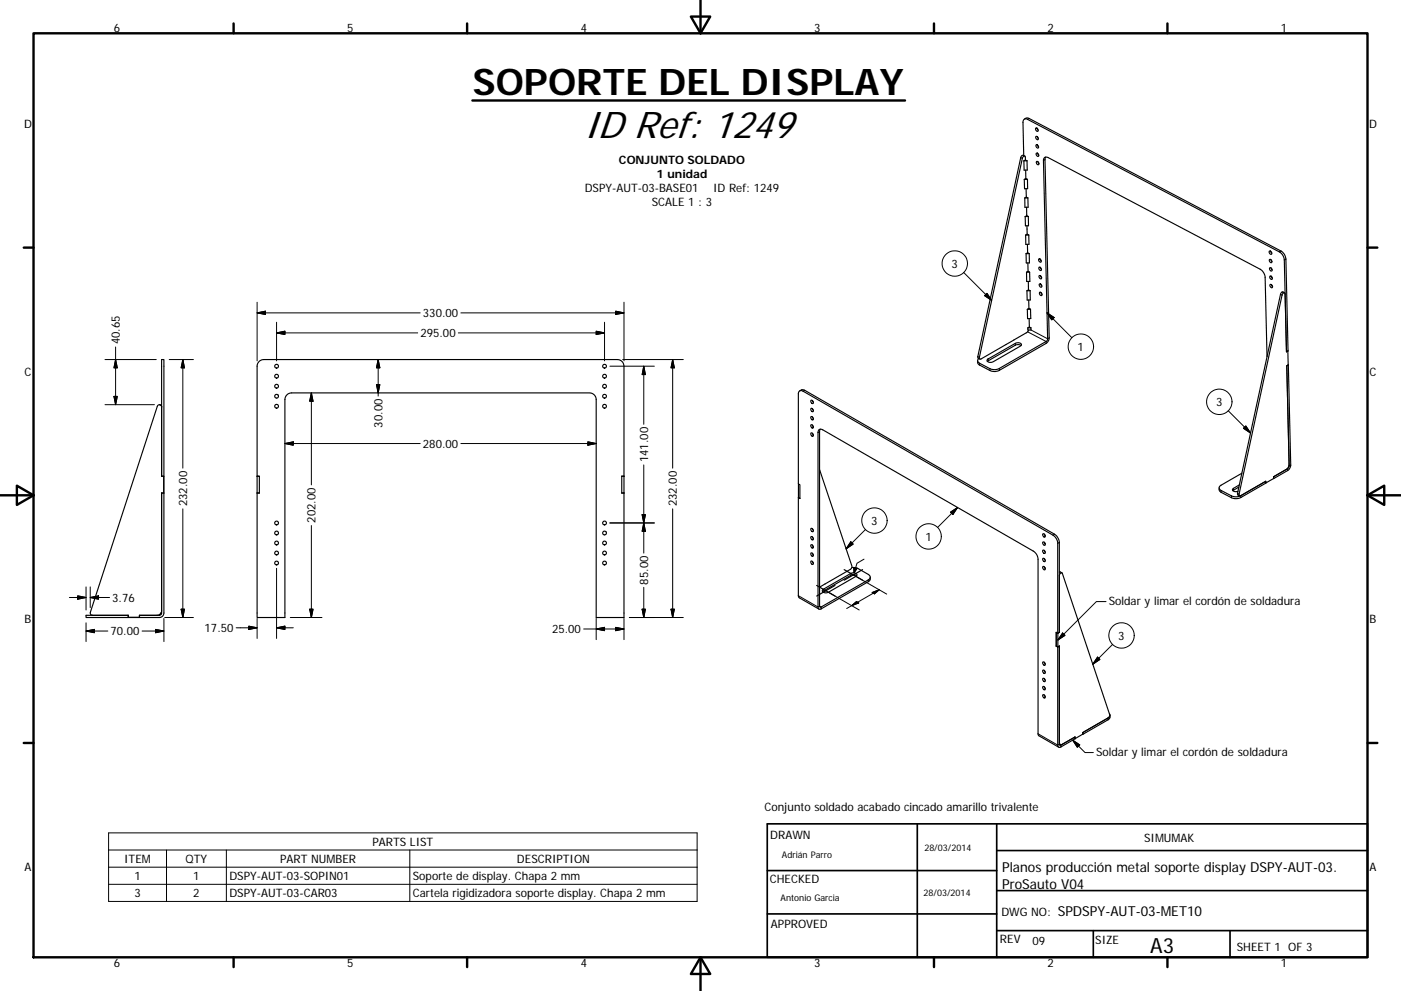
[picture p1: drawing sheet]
<svg xmlns="http://www.w3.org/2000/svg" width="594mm" height="420mm" viewBox="0 0 594 420" stroke-linecap="round" stroke-linejoin="round" font-family="sans-serif">
<g fill="none" stroke="#000" stroke-width=".48">
<path d="M434.4 50.5l.9-.5 1.1 .2 106.8 56.2a4.2 4.2 0 0 1 2.1 3.4l.9 39-.7 .3M439.2 54.4a.77 .77 0 0 1 .9 .4 .77 .77 0 0 1-.2 .9l-.7-.6zM439.3 57.9a.77 .77 0 0 1 .9 .4 .77 .77 0 0 1-.3 1 1.07 1.07 0 0 1-.6-1.4zM439.8 54.4l.4 .8M439.9 57.9l.4 .9M434.1 66l-.3-14.1a1.24 1.24 0 0 1 .5-1.3 1.24 1.24 0 0 1 1.4 0l106.8 56.2a4.3 4.3 0 0 1 2.1 3.4l.9 39M434.6 66.2l-1-.4-.8 1-18.2 84.4 .1 .6 .8 .5M434.8 67.8l.7 .4M434.8 67.8l-.6 .4M434.8 67.8v-1.1a.69 .69 0 0 0-.9-.5 .69 .69 0 0 0-.4 1l-18.1 84.9 .6 .1 19.2-11.1 1-1.2M434.9 72.1l.1 3.6M435 75.7l.7 .4"/>
<path d="M435 75.7l-.7 .4M435.1 80l.1 3.6M435.5 68.2h-1.3M435.5 68.2l.1 3.9h-1.3l-.1-3.9M435.7 76.1l.1 3.9h-1.4l-.1-3.9M435.7 76.1h-1.4M439.4 61.4a.78 .78 0 0 1 .8 .5 .78 .78 0 0 1-.2 .9 1.03 1.03 0 0 1-.6-1.4zM439.4 65a.76 .76 0 0 1 .9 .4 .76 .76 0 0 1-.2 .9l-.6-.5zM439.5 68.5a.76 .76 0 0 1 .9 .4 .76 .76 0 0 1-.2 1 1.04 1.04 0 0 1-.7-1.4zM439.9 61.5l.5 .8M440 65l.5 .8M440.1 68.6l.5 .8"/>
<path d="M443.4 66.6l-.3 1.1 1.7 76.2-1.2 1.7-19.8 11.4a4.4 4.4 0 0 1-4 .1l-4.7-2.5-.5-.6v-1M435.2 83.6l.7 .3M435.2 83.6l-.7 .3M435.3 87.9l.1 3.5M435.4 91.4l.6 .4M435.4 91.4l-.7 .4M435.5 95.7l.1 3.6M435.6 99.3l.6 .4M435.6 99.3l-.7 .4M435.9 83.9l.1 4h-1.4l-.1-4M435.9 83.9h-1.4M436 91.8h-1.3"/>
<path d="M436 91.8l.1 3.9h-1.3l-.1-3.9M436.2 99.7h-1.3M436.2 99.7l.1 3.9h-1.3l-.1-3.9M435.7 103.6l.1 3.6M435.8 107.2l.6 .3M435.8 107.2l-.7 .3M435.9 111.5v3.5M435.9 115l.7 .4M435.9 115l-.6 .4M436 119.3l.1 3.6M436.4 107.5h-1.3M436.4 107.5l.1 4h-1.3l-.1-4"/>
<path d="M436.6 115.4l.1 3.9h-1.4v-3.9M436.6 115.4h-1.3M440.5 109.8a.78 .78 0 0 1 .9 .4 .78 .78 0 0 1-.2 1 1.06 1.06 0 0 1-.7-1.4zM440.6 113.3a.77 .77 0 0 1 .9 .5 .77 .77 0 0 1-.2 .9 .99 .99 0 0 1-.7-1.4zM440.7 116.9a.76 .76 0 0 1 .8 .4 .76 .76 0 0 1-.2 .9 1.01 1.01 0 0 1-.6-1.3zM441.1 109.9l.4 .8M441.1 113.4l.5 .8M441.2 116.9l.5 .8M538.2 106.5a.77 .77 0 0 1 .9 .4 .77 .77 0 0 1-.2 .9l-.6-.5zM538.3 110a.77 .77 0 0 1 .9 .5 .77 .77 0 0 1-.2 .9 1.04 1.04 0 0 1-.7-1.4zM538.4 113.6a.71 .71 0 0 1 .9 .4 .71 .71 0 0 1-.4 .9l-.5-.5zM538.5 117.1a.77 .77 0 0 1 .9 .4 .77 .77 0 0 1-.2 1 1.01 1.01 0 0 1-.7-1.4z"/>
<path d="M538.8 106.5l.5 .8M538.9 110.1l.5 .8M539 113.6l.4 .8M539.1 117.2l.4 .8M436.1 122.9l.7 .4M436.1 122.9l-.6 .4M436.2 127.2l.1 3.6M436.3 130.8l-.7 .3M436.3 130.8l.7 .3M436.4 135.1l.1 3.5M436.5 138.6l.6 .4M436.5 138.6l-.7 .4"/>
<path d="M436.8 123.3l.1 3.9h-1.3l-.1-3.9M436.8 123.3h-1.3M437 131.1l.1 4h-1.4l-.1-4M437 131.1h-1.4M437.1 139l.1 .9h-1.3l-.1-.9M437.1 139h-1.3M440.7 120.4a.77 .77 0 0 1 .9 .4 .77 .77 0 0 1-.2 1 1.05 1.05 0 0 1-.7-1.4zM440.8 124a.78 .78 0 0 1 .9 .4 .78 .78 0 0 1-.2 .9 1 1 0 0 1-.7-1.3zM441.3 120.5l.5 .8M441.4 124l.4 .8M538.6 120.7a.78 .78 0 0 1 .9 .4 .78 .78 0 0 1-.3 .9 1.07 1.07 0 0 1-.6-1.3zM539.1 120.7l.5 .8"/>
<path d="M543.7 123.8l-.1 .1M544 123.8h.1M544 123.8l-.7 .3-.3 .7-18.2 84.3v.7l.8 .4M544 123.8l.7 .4M544.9 124.6a.69 .69 0 0 0-.9-.4 .69 .69 0 0 0-.4 .9l-18.1 85 .6 .1 10.7-6.2-.1 .7M110 153.1l1.9-.7h149.9a2.83 2.83 0 0 1 2.8 2.9v106.5h-11.8v-92.4a2.83 2.83 0 0 0-2.8-2.8h-126.4a2.83 2.83 0 0 0-2.8 2.8v92.4h-11.8v-106.5l.2-1zM418.8 152.4l11.7-6.8a1.52 1.52 0 0 1 2.6 .8l-12.2 7.1a1.44 1.44 0 0 1-2.3-.9zM433 146.5a2.26 2.26 0 0 0-2.5-.1l-11.8 6.8M537.3 151.2l-.8-33.6a4.4 4.4 0 0 0-2.1-3.4l-90-47.4a1.25 1.25 0 0 0-1.4-.1 1.25 1.25 0 0 0-.5 1.4l1.7 76-.4 .6-20.1 11.5a4.5 4.5 0 0 1-3.9 .1l-4.4-2.3a1.11 1.11 0 0 1-.8-.9 1.11 1.11 0 0 1 .4-1.1M546.1 148.8h.1M546.1 148.8l-.6 .4M546.1 148.8l.1 5.9"/>
<path d="M546.2 154.7h.1M546.3 154.7l-.7 .4 1.1 42.4-.5 1.1-6.1 3.5-.1 .8M546.3 154.7l1 42.5-.2 1-1.1 1.3-19.8 11.4a4.6 4.6 0 0 1-4 .1l-4.9-2.7-.3-1.5M67.6 171.6l.5 .2M68.3 171.9l.2 .5M68.5 172.5a.93 .93 0 0 0-.8-.9 .93 .93 0 0 0-1 .7l-28.4 87.3 .2 1 .7 .3M339.1 165.7l.9-.5 1.2 .3 106 61a4.6 4.6 0 0 1 2 3.5v38.1M343.9 169.7a.78 .78 0 0 1 .9 .5 .78 .78 0 0 1-.3 .9 1.05 1.05 0 0 1-.6-1.4zM343.9 176.7a.78 .78 0 0 1 .9 .4 .78 .78 0 0 1-.3 .9 1.05 1.05 0 0 1-.6-1.3zM343.9 173.2a.78 .78 0 0 1 .9 .4 .78 .78 0 0 1-.3 1 1.04 1.04 0 0 1-.6-1.4zM344.5 169.8l.4 .8M344.5 176.7l.4 .8"/>
<path d="M344.5 173.3l.4 .8M343.9 183.6a.78 .78 0 0 1 .9 .4 .78 .78 0 0 1-.3 1 1.05 1.05 0 0 1-.6-1.4zM343.9 180.1a.79 .79 0 0 1 .9 .5 .79 .79 0 0 1-.3 .9 1.07 1.07 0 0 1-.6-1.4zM344.5 183.7l.4 .7M344.5 180.2l.4 .8M347.5 199.1l13.8 41.1-.7 1.2-10.7 6.2M347.8 181.9l-.3 1.1v74.2l.7 .2 20-11.5a1.23 1.23 0 0 0 .8-1.2 1.23 1.23 0 0 0-.8-1.2l-4.7-2.6-2.3-.3M546.6 196.8a2.7 2.7 0 0 1-1.3 2.3l-5.2 3v.8M68.5 209.1h1M68.5 201.9h1v7.2M68.5 209v50.9M69.5 201.9v-49.5h-1v49.5h.9v7.1h-.9"/>
<path d="M69.5 209.1v50.8a1.92 1.92 0 0 1-1.9 1.9h-31.1v-.9h2.7M109 201.9h1v7.2l-1-.1M109 201.9h1M263.6 201.9h1M264.6 201.9h-1v7.1h1M338.5 211l.7 .4v-5.9l-.7-.4v-38.1a1.22 1.22 0 0 1 .6-1.3 1.22 1.22 0 0 1 1.4 .1l106 61.1a4.4 4.4 0 0 1 2 3.5v85.5a.82 .82 0 0 0 .4 .9 .82 .82 0 0 0 .9-.1l6-3.5 .1-.7-6.2 3.5-.5-.3v-41.8M338.5 211l.1 41.9 .3 .5 8.4 4.8M338.6 205.2v5.7l.6 .4M338.6 210.9l-.1 .1M525.3 206.5l-2.5 1.5M525.5 205.6l-2.5 1.5a.75 .75 0 0 0-.3 .9 .75 .75 0 0 0 .9 .4l1.3-.1M526.6 200.6l-8.8 5.1a1.16 1.16 0 0 0-.8 1.1 1.16 1.16 0 0 0 .8 1.1l4.4 2.3a4.6 4.6 0 0 0 3.8 0"/>
<path d="M536.7 204.9v-.8l-10.5 6M343.9 234.5a.78 .78 0 0 1 .9 .4 .78 .78 0 0 1-.3 1 1.05 1.05 0 0 1-.6-1.4zM343.9 224.1a.78 .78 0 0 1 .9 .4 .78 .78 0 0 1-.3 .9 1.05 1.05 0 0 1-.6-1.3zM343.9 231a.78 .78 0 0 1 .9 .4 .78 .78 0 0 1-.3 1 1.02 1.02 0 0 1-.6-1.4zM343.9 227.5a.77 .77 0 0 1 .9 .5 .77 .77 0 0 1-.3 .9 1.05 1.05 0 0 1-.6-1.4zM343.9 237.9a.78 .78 0 0 1 .9 .5 .78 .78 0 0 1-.3 .9 1.04 1.04 0 0 1-.6-1.4zM344.5 234.5l.4 .8M344.5 224.1l.4 .8M344.5 231.1l.4 .7M344.5 227.6l.4 .8M344.5 238l.4 .8M442.2 236.8a.77 .77 0 0 1 .9 .4 .77 .77 0 0 1-.2 .9 1.05 1.05 0 0 1-.7-1.3z"/>
<path d="M442.2 229.8a.77 .77 0 0 1 .9 .4 .77 .77 0 0 1-.2 1 1.05 1.05 0 0 1-.7-1.4zM442.2 226.4a.77 .77 0 0 1 .9 .4 .77 .77 0 0 1-.2 .9 1.05 1.05 0 0 1-.7-1.3zM442.2 233.3a.77 .77 0 0 1 .9 .4 .77 .77 0 0 1-.2 1 1.02 1.02 0 0 1-.7-1.4zM442.8 236.8l.4 .8M442.8 229.9l.4 .8M442.8 226.4l.4 .8M442.8 233.4l.4 .7M68.3 259.9h.2M68.4 259.5l-.8 1.1M68.5 259a1.88 1.88 0 0 1-1.9 1.9M68.5 259.9l-.2 .7-.7 .3h-8.5l.1 .9M348.9 250l11.9-6.9a1.53 1.53 0 0 1 2.5 .9l-12 7.1a1.52 1.52 0 0 1-2.6-.9z"/>
<path d="M349.9 247.6l-2.4 1.3M363.3 244.1l-1-.4-1.3 .1-12.2 7.1M369 244.7v1l-.5 .7-20.3 11.7a.81 .81 0 0 1-1 .1 .81 .81 0 0 1-.3-.8v-74a1.21 1.21 0 0 1 .6-1.3 1.21 1.21 0 0 1 1.4 .1l89.3 51.5a4.2 4.2 0 0 1 2 3.4v74.3l.4 .6 8.3 4.8M442.2 240.2a.77 .77 0 0 1 .9 .4 .77 .77 0 0 1-.2 1 1.04 1.04 0 0 1-.7-1.4zM442.8 240.3l.4 .8M449.2 242.5l1.1 .4M449.2 244.1a.86 .86 0 0 1 .3-.9 .86 .86 0 0 1 1-.1l20.1 60.1-.5 1-10.9 6.4v.6l-3.3 2M39.2 260.9h15.2M54.3 260.9v.9M54.4 260.9v.8h4.7M447.9 273.9l.7 .4 .6-.4M447.9 273.9v.1"/>
<path d="M448.5 268.5l-.6-.4v5.9M448.6 268.5h.1M449.1 273.9l.1 .1M449.1 268.1h.1M449.2 268.1l-.7 .4M449.2 274l-.7 .3-.6-.3M442.2 291.1a.77 .77 0 0 1 .9 .4 .77 .77 0 0 1-.2 1 1.05 1.05 0 0 1-.7-1.4zM442.2 284.2a.77 .77 0 0 1 .9 .4 .77 .77 0 0 1-.2 .9 1.05 1.05 0 0 1-.7-1.3zM442.2 287.6a.77 .77 0 0 1 .9 .5 .77 .77 0 0 1-.2 .9 1.05 1.05 0 0 1-.7-1.4zM442.2 280.7a.78 .78 0 0 1 .9 .4 .78 .78 0 0 1-.2 1 1.07 1.07 0 0 1-.7-1.4zM442.2 294.6a.77 .77 0 0 1 .9 .4 .77 .77 0 0 1-.2 1 1.05 1.05 0 0 1-.7-1.4zM442.8 291.2l.4 .7"/>
<path d="M442.8 284.2l.4 .8M442.8 287.7l.4 .8M442.8 280.8l.4 .7M442.8 294.6l.4 .8M449.2 314.8a.8 .8 0 0 0 .4 .8 .8 .8 0 0 0 .9-.1M449.2 315.4l.4 .2M455.8 313.1l.1 .1M469.9 304.4l-10.7 6.1v.8M470.4 302.6l.3 .7-.7 1M470.7 303.3l-.1 1-.5 .7-10.9 6.3"/>
<circle cx="117.3" cy="159.5" r=".8"/>
<circle cx="117.3" cy="155.3" r=".8"/>
<circle cx="256.3" cy="159.5" r=".8"/>
<circle cx="256.3" cy="155.3" r=".8"/>
<circle cx="117.3" cy="163.7" r=".8"/>
<circle cx="117.3" cy="168" r=".8"/>
<circle cx="117.3" cy="172.2" r=".8"/>
<circle cx="256.3" cy="172.2" r=".8"/>
<circle cx="256.3" cy="163.7" r=".8"/>
<circle cx="256.3" cy="168" r=".8"/>
<circle cx="117.3" cy="221.7" r=".81"/>
<circle cx="117.3" cy="230.2" r=".8"/>
<circle cx="117.3" cy="226" r=".8"/>
<circle cx="117.3" cy="238.7" r=".8"/>
<circle cx="117.3" cy="234.5" r=".8"/>
<circle cx="256.3" cy="221.7" r=".81"/>
<circle cx="256.3" cy="230.2" r=".8"/>
<circle cx="256.3" cy="238.7" r=".8"/>
<circle cx="256.3" cy="234.5" r=".8"/>
<circle cx="256.3" cy="226" r=".8"/>
</g>
<g fill="none" stroke="#000" stroke-width=".42">
<path d="M436.4 50.2l-.7 .4M432.8 66.8l.7 .4M443.1 67.7l-.6 .4M408.7 115.5l11.8 11.9M543.2 106.4l-.7 .4M545.3 109.8l-.7 .4M109 132.7l3.6-.8v1.4zM109 132.7h69.2M109 128.1v24.9M117.3 136.6v16.4M195.4 132.7h69.2M256.3 136.6v16.4"/>
<path d="M261.1 131.9l3.5 .8-3.5 .6zM264.6 128.1v24.9M417.5 125.3l1-.9 2 3zM437.2 139.9l7 3.7 .7-.3M444 132.6l10.5 10.6M444 132.6l3 2-1 1zM543 124.8l.6 .3M44.5 152.4h21.8M49 152.4l.7 3.6h-1.4zM49 147.1v24.5M71.7 152.4h10.3M77.5 152.4l.7 3.6h-1.4z"/>
<path d="M77.5 152.4v46.1M117.3 141.1l3.5-.7v1.4zM117.3 141.1h59.8M160.4 152.4l.7 3.6h-1.5zM160.4 152.4v15.5M194.3 141.1h62M252.8 140.4l3.5 .7-3.5 .7zM258.6 155.3h18.9M264 152.4h25.7M273 155.3v24.6M273 155.3l.7 3.5h-1.4zM285.2 152.4l.8 3.6h-1.5z"/>
<path d="M285.2 152.4v46.1M414.6 151.2l.7 .4M415.4 154v.8M418.9 152.2l.1 .8M419.8 156.3v.8M423.7 156.2l.1 .8M430.5 145.6v.8M435.7 140.7l7.9 4.1v.8M44.5 171.6h21M48.3 168.1h1.4l-.7 3.5zM132 166.6v39M132 166.6l.8 3.5h-1.5z"/>
<path d="M159.6 163h1.5l-.7 3.6zM341.2 165.5l-.7 .3M520.8 174.2l9.5 9.4M120.8 188l3.6-.7v1.5zM120.8 188h57.4M249.3 187.3l3.5 .7-3.5 .8zM252.8 188h-57.4M273 197.1v37.4M347.5 183l-.6 .4M528.3 180.6l2 3-3-2zM545.9 198.6l.1 .9M547.3 197.2l-.8 .3"/>
<path d="M77.5 215.7v46.1M272.3 218.2h1.4l-.7 3.5zM285.2 215.7v46.1M403 217.1l3.1-1.9-2 2.9zM406.1 215.2l-8.5 8.4M517.8 207.9v.8M522.2 210.2v.8M523 207.1l.1 .7M524.8 209.1l.6 .4M526.2 210.1v.8M132 222.8v39M258.6 221.7h18.9"/>
<path d="M273 221.7l.7 3.6h-1.4zM360.8 229.7l1 1-3 2zM366.4 237.1l-3 1.7-1.3 4.1M367 224.5l-8.2 8.2M447.2 226.5l-.7 .4M449.2 230l-.7 .4M29.4 253.3h7.1M32.9 252.6l3.6 .7-3.6 .7zM36.5 248.8v9.8M38.3 253.3l3.5-.7v1.4zM38.3 248.8v8.8M46.5 253.3h-8.2"/>
<path d="M76.8 258.3h1.4l-.7 3.5zM117.3 241v29.7M131.3 258.3h1.5l-.8 3.5zM272.3 258.3h1.4l-.7 3.5zM273 249v12.8M284.5 258.3h1.5l-.8 3.5zM338.5 252.6l8.4 4.8 .6-.4 .7 .4v.7M349.1 249.9v.7M351.8 251.4l12.5 7.2M360.8 243.1v.8M361.2 256.8l1.9-1.7 1.1 .5zM362 240.8l1.4 .2-1.3 1.9z"/>
<path d="M363.4 244.7l12.6 7.2M368.2 245.9v.7M369.8 251.2l3-1.2-2 1.8zM372.8 250l-13.8 8M469 255.1h-4.1l-16.3 16.3M36.5 264.1v7.9M36.5 267.5l3.5-.7v1.5zM36.5 267.5h9.2M65.9 266.8l3.6 .7-3.6 .8zM69.5 262.2v9.8M69.5 267.5h-9.2M69.8 261.8h12.2"/>
<path d="M100.2 266.2h8.8M105.5 265.5l3.5 .7-3.5 .7zM109 262.2v8.5M117.3 266.2l3.5-.7v1.4zM117.3 266.2h7.1M123.1 261.8h13.4M247.5 266.7h17.1M252.8 262.2v9M252.8 266.7l3.5-.7v1.4zM261.1 266l3.5 .7-3.5 .7zM264.6 262.2v9M266.9 261.8h22.8"/>
<path d="M450.6 268.4l1 1-3 2zM465.4 278.6l1 1-3 2zM471.8 273.2l-8.4 8.4M440.2 311.1l8.3 4.8 .7-.4 .6 .4v.8M454.9 313.8l2.9 2-1 1zM454.9 313.8l5.2 5.3h3.5M469.9 304.4v.8M46.1 353.1h249.5v29.1h-249.5zM46.1 360.4h249.5M46.1 367.7h249.5M46.1 374.9h249.5M70.6 360.4v21.8"/>
<path d="M96 360.4v21.8M173.8 360.4v21.8"/>
<circle cx="404.9" cy="111.7" r="5.4"/>
<circle cx="458.3" cy="147" r="5.4"/>
<circle cx="517" cy="170.4" r="5.4"/>
<circle cx="370.8" cy="220.7" r="5.4"/>
<circle cx="393.8" cy="227.4" r="5.4"/>
<circle cx="475.6" cy="269.4" r="5.4"/>
</g>
<g fill="none" stroke="#000" stroke-width="1">
<path d="M297 0v14.1M14.2 14.1h565.7v391.8h-565.7zM99.1 9.9v4.2M198.1 9.9v4.2M293 7h8.2l-4.2 7.1zM396 9.9v4.2M495 9.9v4.2M200.3 42.6h183.5M10.1 105h4.1M579.9 105h4.1M.1 210h14.1M7.1 205.9l7.1 4.1-7.1 4.1z"/>
<path d="M579.9 210l7.1-4.1v8.2zM579.9 210h14.1M10.1 315h4.1M579.9 315h4.1M99.1 405.9v4.1M198.1 405.9v4.1M297 405.9l4.2 7h-8.2zM297 405.9v14.1M396 405.9v4.1M495 405.9v4.1"/>
</g>
<path d="M325.3 349.3h254.6v56.6h-254.6zM389 349.3v56.6M422.6 349.3v56.6M325.3 369.1h97.3M422.6 377.6h157.3M422.6 360.6h157.3M325.3 387.5h97.3M422.6 394.6h157.3M463.6 394.6v11.3M521.6 394.6v11.3" fill="none" stroke="#000" stroke-width=".71"/>
<g fill="#000" stroke="#000" stroke-width=".42">
<path d="M109 132.7l3.6-.8v1.4zM261.1 131.9l3.5 .8-3.5 .6zM417.5 125.3l1-.9 2 3zM444 132.6l3 2-1 1zM49 152.4l.7 3.6h-1.4zM77.5 152.4l.7 3.6h-1.4zM117.3 141.1l3.5-.7v1.4zM160.4 152.4l.7 3.6h-1.5zM252.8 140.4l3.5 .7-3.5 .7zM273 155.3l.7 3.5h-1.4zM285.2 152.4l.8 3.6h-1.5zM48.3 168.1h1.4l-.7 3.5z"/>
<path d="M132 166.6l.8 3.5h-1.5zM159.6 163h1.5l-.7 3.6zM120.8 188l3.6-.7v1.5zM249.3 187.3l3.5 .7-3.5 .8zM528.3 180.6l2 3-3-2zM272.3 218.2h1.4l-.7 3.5zM403 217.1l3.1-1.9-2 2.9zM273 221.7l.7 3.6h-1.4zM360.8 229.7l1 1-3 2zM32.9 252.6l3.6 .7-3.6 .7zM38.3 253.3l3.5-.7v1.4zM76.8 258.3h1.4l-.7 3.5z"/>
<path d="M131.3 258.3h1.5l-.8 3.5zM272.3 258.3h1.4l-.7 3.5zM284.5 258.3h1.5l-.8 3.5zM362 240.8l1.4 .2-1.3 1.9zM361.2 256.8l1.9-1.7 1.1 .5zM369.8 251.2l3-1.2-2 1.8zM36.5 267.5l3.5-.7v1.5zM65.9 266.8l3.6 .7-3.6 .8zM105.5 265.5l3.5 .7-3.5 .7zM117.3 266.2l3.5-.7v1.4zM252.8 266.7l3.5-.7v1.4zM261.1 266l3.5 .7-3.5 .7z"/>
<path d="M450.6 268.4l1 1-3 2zM465.4 278.6l1 1-3 2zM454.9 313.8l2.9 2-1 1z"/>
</g>
<path d="M346.3 248.2l7.8 4.5M354.1 248.2l-7.8 4.5M358 241.5l3.9 2.3M361.9 243.8l-3.9 2.2M361.9 243.8l3.9 2.2M365.8 241.5l-3.9 2.3" fill="none" stroke="#000" stroke-width=".51"/>
<text font-size="16.4" x="247.6" y="58.7">ID Ref: 1249</text>
<text font-size="15.6" x="200.3" y="40.1">SOPORTE DEL DISPLAY</text>
<text font-size="8.9" x="487.8" y="403.9">A3</text>
<g font-size="5.8">
<text x="425" y="369.8">Planos producción metal soporte display DSPY-AUT-03.</text>
<text x="425" y="376.8">ProSauto V04</text>
<text x="448.5" y="388.2">SPDSPY-AUT-03-MET10</text>
</g>
<g font-size="4.9">
<text x="48.2" y="13.6">6</text>
<text x="147.2" y="13.6">5</text>
<text x="246.2" y="13.6">4</text>
<text x="345.2" y="13.6">3</text>
<text x="444.2" y="13.6">2</text>
<text x="543.2" y="13.6">1</text>
<text x="10.2" y="54.3">D</text>
<text x="580.6" y="54.3">D</text>
<text x="262.4" y="69.7">CONJUNTO SOLDADO</text>
<text x="278.4" y="75.6">1 unidad</text>
<text x="247.9" y="81.5">DSPY-AUT-03-BASE01</text>
<text x="302.4" y="81.5">ID Ref: 1249</text>
<text x="276.4" y="87.4">SCALE 1 : 3</text>
<text x="403.5" y="113.6">3</text>
<text x="179.3" y="134.5">330.00</text>
<text x="178.3" y="142.9">295.00</text>
<text x="50.8" y="146" transform="rotate(-90 50.8 146)">40.65</text>
<text x="457" y="148.8">1</text>
<text x="10.4" y="159.3">C</text>
<text x="580.7" y="159.3">C</text>
<text x="515.7" y="172.2">3</text>
<text x="162.2" y="181.3" transform="rotate(-90 162.2 181.3)">30.00</text>
<text x="179.3" y="189.8">280.00</text>
<text x="274.8" y="196" transform="rotate(-90 274.8 196)">141.00</text>
<text x="79.3" y="214.6" transform="rotate(-90 79.3 214.6)">232.00</text>
<text x="287.1" y="214.6" transform="rotate(-90 287.1 214.6)">232.00</text>
<text x="133.8" y="221.7" transform="rotate(-90 133.8 221.7)">202.00</text>
<text x="369.4" y="222.5">3</text>
<text x="392.4" y="229.2">1</text>
<text x="274.8" y="247.9" transform="rotate(-90 274.8 247.9)">85.00</text>
<text x="47.6" y="255.1">3.76</text>
<text x="470.1" y="256.6">Soldar y limar el cordón de soldadura</text>
<text x="10.4" y="264.3">B</text>
<text x="46.9" y="269.3">70.00</text>
<text x="86.8" y="267.9">17.50</text>
<text x="234.1" y="268.5">25.00</text>
<text x="580.8" y="264.3">B</text>
<text x="474.2" y="271.2">3</text>
<text x="464.7" y="320.6">Soldar y limar el cordón de soldadura</text>
<text x="324.2" y="343.9">Conjunto soldado acabado cincado amarillo trivalente</text>
<text x="157.9" y="358.6">PARTS LIST</text>
<text x="326.6" y="355.6">DRAWN</text>
<text x="485.2" y="356.8">SIMUMAK</text>
<text x="52.7" y="365.8">ITEM</text>
<text x="78.7" y="365.8">QTY</text>
<text x="118.8" y="365.8">PART NUMBER</text>
<text x="219.2" y="365.8">DESCRIPTION</text>
<text x="10.4" y="369.3">A</text>
<text x="580.7" y="369.3">A</text>
<text x="57" y="373.1">1</text>
<text x="82" y="373.1">1</text>
<text x="97.3" y="373.1">DSPY-AUT-03-SOPIN01</text>
<text x="175" y="373.1">Soporte de display. Chapa 2 mm</text>
<text x="326.4" y="374.2">CHECKED</text>
<text x="57" y="380.4">3</text>
<text x="82" y="380.4">2</text>
<text x="97.3" y="380.4">DSPY-AUT-03-CAR03</text>
<text x="175" y="380.4">Cartela rigidizadora soporte display. Chapa 2 mm</text>
<text x="424.6" y="388.2">DWG NO:</text>
<text x="326.9" y="393.5">APPROVED</text>
<text x="424" y="399.7">REV</text>
<text x="437.8" y="400.7">09</text>
<text x="464.4" y="400.3">SIZE</text>
<text x="524.4" y="403.1">SHEET 1 OF 3</text>
<text x="48.2" y="410">6</text>
<text x="147.2" y="410">5</text>
<text x="246.2" y="410">4</text>
<text x="345.2" y="410">3</text>
<text x="444.2" y="410">2</text>
<text x="543.2" y="410">1</text>
</g>
<g font-size="3.9">
<text x="331.5" y="363.6">Adrián Parro</text>
<text x="392" y="361">28/03/2014</text>
<text x="331" y="382.2">Antonio Garcia</text>
<text x="391.6" y="380">28/03/2014</text>
</g>
</svg>
